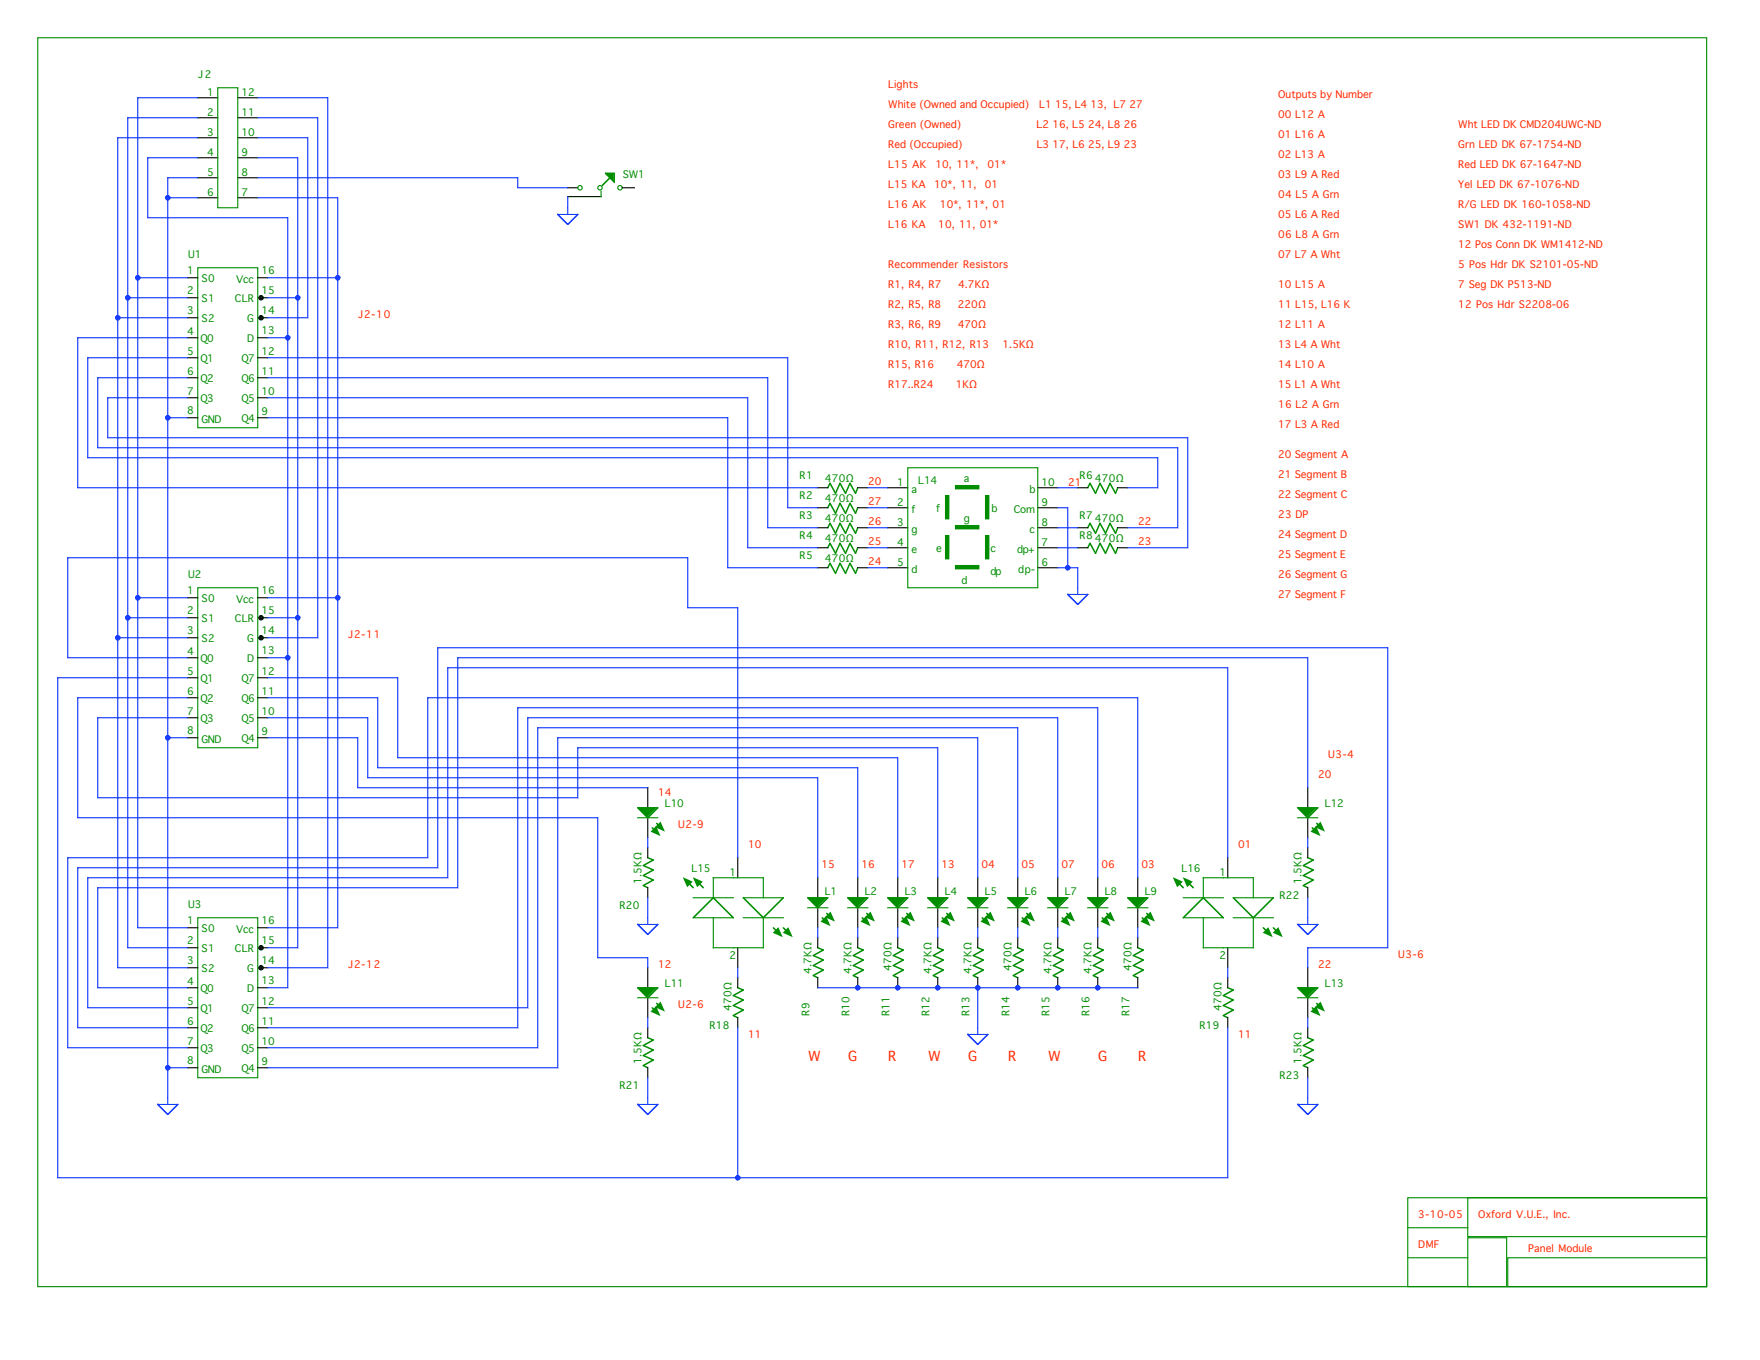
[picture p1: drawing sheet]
<svg xmlns="http://www.w3.org/2000/svg" width="279mm" height="216mm" viewBox="0 0 279 216" stroke-linecap="round" stroke-linejoin="round" font-family="sans-serif">
<path d="M6 6h264.9v198.3h-264.9zM223.4 194.9h9.7M223.4 199.7h9.7M223.5 190.1h47.4v14.2h-47.4zM233 190.1h37.9v6.2h-37.9zM233 196.5h6.2v7.8h-6.2zM239.4 199.7h31.5v4.6h-31.5z" fill="none" stroke="#008e00" stroke-width=".18"/>
<path d="M117.1 136.1v3.3M117.1 150.4v3.3" fill="none" stroke="#000" stroke-width=".18"/>
<path d="M113.1 142.4h.2v.2l-3.1 3.2h-.2v-.2z" fill="#008e00"/>
<path d="M110 145.7h6.5" fill="none" stroke="#008e00" stroke-width=".18"/>
<g fill="#008e00">
<path d="M113.1 142.4h.2l3.2 3.2v.2h-.2l-3.2-3.2z"/>
<path d="M124.3 142.4h.1v.2l-3.1 3.2h-.2v-.2z"/>
</g>
<path d="M117.9 142.5h6.5" fill="none" stroke="#008e00" stroke-width=".18"/>
<path d="M117.9 142.4h.2l3.2 3.2v.2h-.2l-3.2-3.2z" fill="#008e00"/>
<path d="M110 142.5h6.5M117.9 145.7h6.5" fill="none" stroke="#008e00" stroke-width=".18"/>
<g fill="#008e00">
<path d="M110.7 140h.2l.8 .8v.2h-.1l-.9-.9z"/>
<path d="M109.1 140h.2l.9 .8v.2h-.2l-.9-.9z"/>
<path d="M122.7 147.2h.2l.8 .9v.2h-.1l-.9-.9z"/>
<path d="M124.3 147.2h.1l.9 .9v.2h-.2l-.8-.9z"/>
</g>
<g fill="#008e00">
<path d="M110 139.3l1.6 .7-.9 .8z"/>
<path d="M108.4 139.3l1.6 .7-.9 .8z"/>
<path d="M122.7 148.1l.9-.9 .7 1.6z"/>
<path d="M124.3 148.1l.8-.9 .7 1.6z"/>
</g>
<path d="M113.1 139.3h8.2M113.2 139.3v3.3M121.2 139.3v3.3M113.1 150.5h8.2M113.2 145.6v4.9M121.2 145.6v4.9" fill="none" stroke="#008e00" stroke-width=".18"/>
<path d="M194.9 136.1v3.3M194.9 150.4v3.3" fill="none" stroke="#000" stroke-width=".18"/>
<path d="M190.9 142.4h.2v.2l-3.2 3.2h-.1v-.2z" fill="#008e00"/>
<path d="M187.8 145.7h6.5" fill="none" stroke="#008e00" stroke-width=".18"/>
<g fill="#008e00">
<path d="M190.9 142.4h.2l3.2 3.2v.2h-.2l-3.2-3.2z"/>
<path d="M202 142.4h.2v.2l-3.1 3.2h-.2v-.2z"/>
</g>
<path d="M195.7 142.5h6.5" fill="none" stroke="#008e00" stroke-width=".18"/>
<path d="M195.7 142.4h.2l3.2 3.2v.2h-.2l-3.2-3.2z" fill="#008e00"/>
<path d="M187.8 142.5h6.5M195.7 145.7h6.5" fill="none" stroke="#008e00" stroke-width=".18"/>
<g fill="#008e00">
<path d="M188.5 140h.1l.9 .8v.2h-.2l-.8-.9z"/>
<path d="M186.9 140h.2l.8 .8v.2h-.1l-.9-.9z"/>
<path d="M200.5 147.2h.1l.9 .9v.2h-.2l-.8-.9z"/>
<path d="M202 147.2h.2l.9 .9v.2h-.2l-.9-.9z"/>
</g>
<g fill="#008e00">
<path d="M187.8 139.3l1.5 .7-.8 .8z"/>
<path d="M186.2 139.3l1.6 .7-.9 .8z"/>
<path d="M200.5 148.1l.8-.9 .7 1.6z"/>
<path d="M202 148.1l.9-.9 .7 1.6z"/>
</g>
<path d="M190.9 139.3h8.2M191 139.3v3.3M199 139.3v3.3M190.9 150.5h8.2M191 145.6v4.9M199 145.6v4.9" fill="none" stroke="#008e00" stroke-width=".18"/>
<path d="M129.8 139.3v3.3M129.8 144v3.4" fill="none" stroke="#000" stroke-width=".18"/>
<path d="M131.3 142.4h.2v.2l-1.6 1.6h-.2v-.2z" fill="#008e00"/>
<path d="M128.1 142.5h3.4" fill="none" stroke="#008e00" stroke-width=".18"/>
<path d="M128.1 142.4h.2l1.6 1.6v.2h-.2l-1.6-1.6z" fill="#008e00"/>
<path d="M128.1 142.4h3.2l-1.6 1.6z" fill="#008e00"/>
<path d="M128.1 144.1h3.4" fill="none" stroke="#008e00" stroke-width=".18"/>
<g fill="#008e00">
<path d="M130.4 145.6h.2l.7 .7v.2h-.2l-.7-.7z"/>
<path d="M131.1 144.9h.2l.7 .7v.2h-.2l-.7-.7z"/>
</g>
<g fill="#008e00">
<path d="M130.3 146.3l.8-.9 .7 1.6z"/>
<path d="M131 145.6l.8-.9 .8 1.6z"/>
</g>
<path d="M136.2 139.3v3.3M136.2 144v3.4" fill="none" stroke="#000" stroke-width=".18"/>
<path d="M137.7 142.4h.1v.2l-1.5 1.6h-.2v-.2z" fill="#008e00"/>
<path d="M134.5 142.5h3.3" fill="none" stroke="#008e00" stroke-width=".18"/>
<path d="M134.5 142.4h.2l1.6 1.6v.2h-.2l-1.6-1.6z" fill="#008e00"/>
<path d="M134.5 142.4h3.2l-1.6 1.6z" fill="#008e00"/>
<path d="M134.5 144.1h3.3" fill="none" stroke="#008e00" stroke-width=".18"/>
<g fill="#008e00">
<path d="M136.8 145.6h.2l.7 .7v.2h-.2l-.7-.7z"/>
<path d="M137.5 144.9h.2l.7 .7v.2h-.2l-.7-.7z"/>
</g>
<g fill="#008e00">
<path d="M136.6 146.3l.9-.9 .7 1.6z"/>
<path d="M137.3 145.6l.9-.9 .7 1.6z"/>
</g>
<path d="M142.5 139.3v3.3M142.5 144v3.4" fill="none" stroke="#000" stroke-width=".18"/>
<path d="M144 142.4h.2v.2l-1.6 1.6h-.2v-.2z" fill="#008e00"/>
<path d="M140.8 142.5h3.4" fill="none" stroke="#008e00" stroke-width=".18"/>
<path d="M140.8 142.4h.2l1.6 1.6v.2h-.2l-1.6-1.6z" fill="#008e00"/>
<path d="M140.8 142.4h3.2l-1.6 1.6z" fill="#008e00"/>
<path d="M140.8 144.1h3.4" fill="none" stroke="#008e00" stroke-width=".18"/>
<g fill="#008e00">
<path d="M143.1 145.6h.2l.7 .7v.2h-.2l-.7-.7z"/>
<path d="M143.8 144.9h.2l.7 .7v.2h-.2l-.7-.7z"/>
</g>
<g fill="#008e00">
<path d="M143 146.3l.8-.9 .7 1.6z"/>
<path d="M143.7 145.6l.8-.9 .8 1.6z"/>
</g>
<path d="M148.9 139.3v3.3M148.9 144v3.4" fill="none" stroke="#000" stroke-width=".18"/>
<path d="M150.4 142.4h.1v.2l-1.5 1.6h-.2v-.2z" fill="#008e00"/>
<path d="M147.2 142.5h3.3" fill="none" stroke="#008e00" stroke-width=".18"/>
<path d="M147.2 142.4h.2l1.6 1.6v.2h-.2l-1.6-1.6z" fill="#008e00"/>
<path d="M147.2 142.4h3.2l-1.6 1.6z" fill="#008e00"/>
<path d="M147.2 144.1h3.3" fill="none" stroke="#008e00" stroke-width=".18"/>
<g fill="#008e00">
<path d="M149.5 145.6h.2l.7 .7v.2h-.2l-.7-.7z"/>
<path d="M150.2 144.9h.2l.7 .7v.2h-.2l-.7-.7z"/>
</g>
<g fill="#008e00">
<path d="M149.3 146.3l.9-.9 .7 1.6z"/>
<path d="M150.9 144.7l.7 1.6-1.6-.7z"/>
</g>
<path d="M155.2 139.3v3.3M155.2 144v3.4" fill="none" stroke="#000" stroke-width=".18"/>
<path d="M156.7 142.4h.2v.2l-1.6 1.6h-.2v-.2z" fill="#008e00"/>
<path d="M153.5 142.5h3.4" fill="none" stroke="#008e00" stroke-width=".18"/>
<path d="M153.5 142.4h.2l1.6 1.6v.2h-.2l-1.6-1.6z" fill="#008e00"/>
<path d="M153.5 142.4h3.2l-1.6 1.6z" fill="#008e00"/>
<path d="M153.5 144.1h3.4" fill="none" stroke="#008e00" stroke-width=".18"/>
<g fill="#008e00">
<path d="M155.8 145.6h.2l.7 .7v.2h-.2l-.7-.7z"/>
<path d="M156.5 144.9h.2l.7 .7v.2h-.2l-.7-.7z"/>
</g>
<g fill="#008e00">
<path d="M155.7 146.3l.8-.9 .7 1.6z"/>
<path d="M156.4 145.6l.8-.9 .8 1.6z"/>
</g>
<path d="M161.6 139.3v3.3M161.6 144v3.4" fill="none" stroke="#000" stroke-width=".18"/>
<path d="M163.1 142.4h.1v.2l-1.5 1.6h-.2v-.2z" fill="#008e00"/>
<path d="M159.9 142.5h3.3" fill="none" stroke="#008e00" stroke-width=".18"/>
<path d="M159.9 142.4h.2l1.6 1.6v.2h-.2l-1.6-1.6z" fill="#008e00"/>
<path d="M159.9 142.4h3.2l-1.6 1.6z" fill="#008e00"/>
<path d="M159.9 144.1h3.3" fill="none" stroke="#008e00" stroke-width=".18"/>
<g fill="#008e00">
<path d="M162.2 145.6h.2l.7 .7v.2h-.2l-.7-.7z"/>
<path d="M162.9 144.9h.2l.7 .7v.2h-.2l-.7-.7z"/>
</g>
<g fill="#008e00">
<path d="M162 146.3l.9-.9 .7 1.6z"/>
<path d="M162.7 145.6l.9-.9 .7 1.6z"/>
</g>
<path d="M167.9 139.3v3.3M167.9 144v3.4" fill="none" stroke="#000" stroke-width=".18"/>
<path d="M169.4 142.4h.2v.2l-1.6 1.6h-.2v-.2z" fill="#008e00"/>
<path d="M166.2 142.5h3.4" fill="none" stroke="#008e00" stroke-width=".18"/>
<path d="M166.2 142.4h.2l1.6 1.6v.2h-.2l-1.6-1.6z" fill="#008e00"/>
<path d="M166.2 142.4h3.2l-1.6 1.6z" fill="#008e00"/>
<path d="M166.2 144.1h3.4" fill="none" stroke="#008e00" stroke-width=".18"/>
<g fill="#008e00">
<path d="M168.5 145.6h.2l.7 .7v.2h-.2l-.7-.7z"/>
<path d="M169.2 144.9h.2l.7 .7v.2h-.2l-.7-.7z"/>
</g>
<g fill="#008e00">
<path d="M168.4 146.3l.8-.9 .7 1.6z"/>
<path d="M169.1 145.6l.8-.9 .8 1.6z"/>
</g>
<path d="M174.3 139.3v3.3M174.3 144v3.4" fill="none" stroke="#000" stroke-width=".18"/>
<path d="M175.8 142.4h.1v.2l-1.5 1.6h-.2v-.2z" fill="#008e00"/>
<path d="M172.6 142.5h3.3" fill="none" stroke="#008e00" stroke-width=".18"/>
<path d="M172.6 142.4h.2l1.6 1.6v.2h-.2l-1.6-1.6z" fill="#008e00"/>
<path d="M172.6 142.4h3.2l-1.6 1.6z" fill="#008e00"/>
<path d="M172.6 144.1h3.3" fill="none" stroke="#008e00" stroke-width=".18"/>
<g fill="#008e00">
<path d="M174.9 145.6h.2l.7 .7v.2h-.2l-.7-.7z"/>
<path d="M175.6 144.9h.2l.7 .7v.2h-.2l-.7-.7z"/>
</g>
<g fill="#008e00">
<path d="M174.7 146.3l.9-.9 .7 1.6z"/>
<path d="M175.4 145.6l.9-.9 .7 1.6z"/>
</g>
<path d="M180.6 139.3v3.3M180.6 144v3.4" fill="none" stroke="#000" stroke-width=".18"/>
<path d="M182.1 142.4h.2v.2l-1.6 1.6h-.2v-.2z" fill="#008e00"/>
<path d="M178.9 142.5h3.4" fill="none" stroke="#008e00" stroke-width=".18"/>
<path d="M178.9 142.4h.2l1.6 1.6v.2h-.2l-1.6-1.6z" fill="#008e00"/>
<path d="M178.9 142.4h3.2l-1.6 1.6z" fill="#008e00"/>
<path d="M178.9 144.1h3.4" fill="none" stroke="#008e00" stroke-width=".18"/>
<g fill="#008e00">
<path d="M181.2 145.6h.2l.7 .7v.2h-.2l-.7-.7z"/>
<path d="M181.9 144.9h.2l.7 .7v.2h-.2l-.7-.7z"/>
</g>
<g fill="#008e00">
<path d="M181.1 146.3l.8-.9 .7 1.6z"/>
<path d="M182.6 144.7l.8 1.6-1.6-.7z"/>
</g>
<path d="M102.8 125v3.3M102.8 129.7v3.4" fill="none" stroke="#000" stroke-width=".18"/>
<path d="M104.3 128.1h.2v.2l-1.6 1.6h-.2v-.2z" fill="#008e00"/>
<path d="M101.2 128.2h3.3" fill="none" stroke="#008e00" stroke-width=".18"/>
<path d="M101.2 128.1h.1l1.6 1.6v.2h-.2l-1.5-1.6z" fill="#008e00"/>
<path d="M101.2 128.1h3.1l-1.6 1.6z" fill="#008e00"/>
<path d="M101.2 129.8h3.3" fill="none" stroke="#008e00" stroke-width=".18"/>
<g fill="#008e00">
<path d="M103.4 131.3h.2l.7 .7v.2h-.1l-.8-.7z"/>
<path d="M104.2 130.6h.1l.7 .7v.2h-.1l-.7-.7z"/>
</g>
<g fill="#008e00">
<path d="M104.2 131.1l.7 1.6-1.6-.7z"/>
<path d="M104 131.3l.9-.9 .7 1.6z"/>
</g>
<path d="M102.8 153.5v3.4M102.8 158.3v3.4" fill="none" stroke="#000" stroke-width=".18"/>
<path d="M104.3 156.7h.2v.2l-1.6 1.6h-.2v-.2z" fill="#008e00"/>
<path d="M101.2 156.8h3.3" fill="none" stroke="#008e00" stroke-width=".18"/>
<path d="M101.2 156.7h.1l1.6 1.6v.2h-.2l-1.5-1.6z" fill="#008e00"/>
<path d="M101.2 156.7h3.1l-1.6 1.6z" fill="#008e00"/>
<path d="M101.2 158.4h3.3" fill="none" stroke="#008e00" stroke-width=".18"/>
<g fill="#008e00">
<path d="M103.4 159.9h.2l.7 .7v.2h-.1l-.8-.7z"/>
<path d="M104.2 159.2h.1l.7 .7v.2h-.1l-.7-.7z"/>
</g>
<g fill="#008e00">
<path d="M104.2 159.7l.7 1.6-1.6-.7z"/>
<path d="M104.9 159l.7 1.6-1.6-.7z"/>
</g>
<path d="M207.6 125v3.3M207.6 129.7v3.4" fill="none" stroke="#000" stroke-width=".18"/>
<path d="M209.1 128.1h.2v.2l-1.6 1.6h-.2v-.2z" fill="#008e00"/>
<path d="M205.9 128.2h3.4" fill="none" stroke="#008e00" stroke-width=".18"/>
<path d="M205.9 128.1h.2l1.6 1.6v.2h-.2l-1.6-1.6z" fill="#008e00"/>
<path d="M205.9 128.1h3.2l-1.6 1.6z" fill="#008e00"/>
<path d="M205.9 129.8h3.4" fill="none" stroke="#008e00" stroke-width=".18"/>
<g fill="#008e00">
<path d="M208.2 131.3h.2l.7 .7v.2h-.2l-.7-.7z"/>
<path d="M208.9 130.6h.2l.7 .7v.2h-.2l-.7-.7z"/>
</g>
<g fill="#008e00">
<path d="M208 132l.9-.9 .7 1.6z"/>
<path d="M208.8 131.3l.8-.9 .7 1.6z"/>
</g>
<path d="M207.6 153.5v3.4M207.6 158.3v3.4" fill="none" stroke="#000" stroke-width=".18"/>
<path d="M209.1 156.7h.2v.2l-1.6 1.6h-.2v-.2z" fill="#008e00"/>
<path d="M205.9 156.8h3.4" fill="none" stroke="#008e00" stroke-width=".18"/>
<path d="M205.9 156.7h.2l1.6 1.6v.2h-.2l-1.6-1.6z" fill="#008e00"/>
<path d="M205.9 156.7h3.2l-1.6 1.6z" fill="#008e00"/>
<path d="M205.9 158.4h3.4" fill="none" stroke="#008e00" stroke-width=".18"/>
<g fill="#008e00">
<path d="M208.2 159.9h.2l.7 .7v.2h-.2l-.7-.7z"/>
<path d="M208.9 159.2h.2l.7 .7v.2h-.2l-.7-.7z"/>
</g>
<g fill="#008e00">
<path d="M208.9 159.7l.7 1.6-1.6-.7z"/>
<path d="M208.8 159.9l.8-.9 .7 1.6z"/>
</g>
<g fill="none" stroke="#000" stroke-width=".18">
<path d="M29.7 44.1h1.8M29.7 47.3h1.8M29.7 50.4h1.8M29.7 53.6h1.8M29.7 56.8h1.8M29.7 60h1.8M40.8 44.1h1.8M40.8 53.6h1.8M40.8 56.8h1.8M40.8 60h1.8M41.7 47.3h.9M41.7 50.4h.9"/>
<path d="M29.7 63.1h1.8M29.7 66.3h1.8M40.8 63.1h1.8M40.8 66.3h1.8M140.8 77.4h3.4M164.7 77.4h3.3M29.7 94.9h1.8M29.7 98.1h1.8M40.8 94.9h1.8M41.7 98.1h.9M140.8 80.6h3.4M140.8 83.8h3.4"/>
<path d="M140.8 87h3.4M140.8 90.1h3.4M164.7 80.6h3.3M164.7 83.8h3.3M164.7 87h3.3M164.7 90.1h3.3M29.7 101.2h1.8M29.7 104.4h1.8M29.7 107.6h1.8M29.7 110.8h1.8M29.7 113.9h1.8M29.7 117.1h1.8"/>
<path d="M40.8 104.4h1.8M40.8 107.6h1.8M40.8 110.8h1.8M40.8 113.9h1.8M40.8 117.1h1.8M41.7 101.2h.9M29.7 147.3h1.8M29.7 150.5h1.8M29.7 153.6h1.8M29.7 156.8h1.8M29.7 160h1.8M40.8 147.3h1.8"/>
<path d="M40.8 156.8h1.8M40.8 160h1.8M41.7 150.5h.9M41.7 153.6h.9M29.7 163.2h1.8M29.7 166.3h1.8M29.7 169.5h1.8M40.8 163.2h1.8M40.8 166.3h1.8M40.8 169.5h1.8"/>
</g>
<path d="M150.4 78.6v3.9M151.6 77.3h3.9M156.7 78.6v3.9M150.4 84.9v3.9M151.6 83.7h3.9M151.6 90h3.9M156.7 84.9v3.9" fill="none" stroke="#008e00" stroke-width=".71" stroke-linecap="butt"/>
<path d="M31.4 42.5h9.5v25.4h-9.5zM144.1 74.3h20.6v19h-20.6zM31.4 93.3h9.5v25.4h-9.5zM31.4 145.7h9.5v25.4h-9.5z" fill="none" stroke="#008e00" stroke-width=".18"/>
<g fill="#000">
<circle cx="41.4" cy="47.3" r=".44"/>
<circle cx="41.4" cy="50.4" r=".44"/>
<circle cx="41.4" cy="98.1" r=".44"/>
<circle cx="41.4" cy="101.2" r=".44"/>
<circle cx="41.4" cy="150.5" r=".44"/>
<circle cx="41.4" cy="153.6" r=".44"/>
</g>
<g fill="#008e00">
<path d="M131.7 76.6h.1l.9 1.8h-.1z"/>
<path d="M133.3 76.6h.1v.2l-.7 1.6h-.1z"/>
<path d="M133.3 76.6h.1l.9 1.8h-.2z"/>
<path d="M134.8 76.6h.2v.2l-.7 1.6h-.2z"/>
<path d="M131.7 76.6h.1v.2l-.3 .7h-.2z"/>
<path d="M134.8 76.6h.2l.9 1.8h-.2z"/>
<path d="M136.1 77.3h.2v.2l-.4 .9h-.2z"/>
</g>
<path d="M129.7 77.4h1.8M136.1 77.4h1.7" fill="none" stroke="#000" stroke-width=".18"/>
<g fill="#008e00">
<path d="M131.7 79.8h.1l.9 1.8h-.1z"/>
<path d="M133.3 79.8h.1v.2l-.7 1.6h-.1z"/>
<path d="M133.3 79.8h.1l.9 1.8h-.2z"/>
<path d="M134.8 79.8h.2v.2l-.7 1.6h-.2z"/>
<path d="M131.7 79.8h.1v.2l-.3 .7h-.2z"/>
<path d="M134.8 79.8h.2l.9 1.8h-.2z"/>
<path d="M136.1 80.5h.2v.2l-.4 .9h-.2z"/>
</g>
<path d="M129.7 80.6h1.8M136.1 80.6h1.7" fill="none" stroke="#000" stroke-width=".18"/>
<g fill="#008e00">
<path d="M131.7 83h.1l.9 1.8h-.1z"/>
<path d="M133.3 83h.1v.2l-.7 1.6h-.1z"/>
<path d="M133.3 83h.1l.9 1.8h-.2z"/>
<path d="M134.8 83h.2v.2l-.7 1.6h-.2z"/>
<path d="M131.7 83h.1v.2l-.3 .7h-.2z"/>
<path d="M134.8 83h.2l.9 1.8h-.2z"/>
<path d="M136.1 83.7h.2v.2l-.4 .9h-.2z"/>
</g>
<path d="M129.7 83.8h1.8M136.1 83.8h1.7" fill="none" stroke="#000" stroke-width=".18"/>
<g fill="#008e00">
<path d="M131.7 86.2h.1l.9 1.7h-.1z"/>
<path d="M133.3 86.2h.1v.1l-.7 1.6h-.1z"/>
<path d="M133.3 86.2h.1l.9 1.7h-.2z"/>
<path d="M134.8 86.2h.2v.1l-.7 1.6h-.2z"/>
<path d="M131.7 86.2h.1v.1l-.3 .7h-.2z"/>
<path d="M134.8 86.2h.2l.9 1.7h-.2z"/>
<path d="M136.1 86.9h.2v.1l-.4 .9h-.2z"/>
</g>
<path d="M129.7 87h1.8M136.1 87h1.7" fill="none" stroke="#000" stroke-width=".18"/>
<g fill="#008e00">
<path d="M131.7 89.3h.1l.9 1.8h-.1z"/>
<path d="M133.3 89.3h.1v.2l-.7 1.6h-.1z"/>
<path d="M133.3 89.3h.1l.9 1.8h-.2z"/>
<path d="M134.8 89.3h.2v.2l-.7 1.6h-.2z"/>
<path d="M131.7 89.3h.1v.2l-.3 .7h-.2z"/>
<path d="M134.8 89.3h.2l.9 1.8h-.2z"/>
<path d="M136.1 90h.2v.2l-.4 .9h-.2z"/>
</g>
<path d="M129.7 90.1h1.8M136.1 90.1h1.7" fill="none" stroke="#000" stroke-width=".18"/>
<g fill="#008e00">
<path d="M172.9 76.6h.2l.9 1.8h-.2z"/>
<path d="M174.5 76.6h.2v.2l-.7 1.6h-.2z"/>
<path d="M174.5 76.6h.2l.9 1.8h-.2z"/>
<path d="M176.1 76.6h.2v.2l-.7 1.6h-.2z"/>
<path d="M172.9 76.6h.2v.2l-.3 .7h-.2z"/>
<path d="M176.1 76.6h.2l.9 1.8h-.2z"/>
<path d="M177.4 77.3h.1v.2l-.3 .9h-.2z"/>
</g>
<path d="M171 77.4h1.8M177.4 77.4h1.7" fill="none" stroke="#000" stroke-width=".18"/>
<g fill="#008e00">
<path d="M172.9 83h.2l.9 1.8h-.2z"/>
<path d="M174.5 83h.2v.2l-.7 1.6h-.2z"/>
<path d="M174.5 83h.2l.9 1.8h-.2z"/>
<path d="M176.1 83h.2v.2l-.7 1.6h-.2z"/>
<path d="M172.9 83h.2v.2l-.3 .7h-.2z"/>
<path d="M176.1 83h.2l.9 1.8h-.2z"/>
<path d="M177.4 83.7h.1v.2l-.3 .9h-.2z"/>
</g>
<path d="M171 83.8h1.8M177.4 83.8h1.7" fill="none" stroke="#000" stroke-width=".18"/>
<g fill="#008e00">
<path d="M172.9 86.2h.2l.9 1.7h-.2z"/>
<path d="M174.5 86.2h.2v.1l-.7 1.6h-.2z"/>
<path d="M174.5 86.2h.2l.9 1.7h-.2z"/>
<path d="M176.1 86.2h.2v.1l-.7 1.6h-.2z"/>
<path d="M172.9 86.2h.2v.1l-.3 .7h-.2z"/>
<path d="M176.1 86.2h.2l.9 1.7h-.2z"/>
<path d="M177.4 86.9h.1v.1l-.3 .9h-.2z"/>
</g>
<path d="M171 87h1.8M177.4 87h1.7" fill="none" stroke="#000" stroke-width=".18"/>
<g fill="#008e00">
<path d="M129 154.8l1.8-.9v.2l-1.6 .9h-.2z"/>
<path d="M129 153.2l1.8 .7v.2l-1.8-.7z"/>
<path d="M129 153.2l1.8-.9v.2l-1.6 .9h-.2z"/>
<path d="M129 151.6l1.8 .7v.2l-1.8-.7z"/>
<path d="M129 154.8l.9 .3v.2l-.9-.3z"/>
<path d="M129 151.6l1.8-.9v.2l-1.6 .9h-.2z"/>
<path d="M129.7 150.4l1.1 .3v.2l-1.1-.4z"/>
</g>
<path d="M129.8 148.8v1.7M129.8 155.1v1.8" fill="none" stroke="#000" stroke-width=".18"/>
<g fill="#008e00">
<path d="M135.4 154.8l1.7-.9v.2l-1.5 .9h-.2z"/>
<path d="M135.4 153.2l1.7 .7v.2l-1.7-.7z"/>
<path d="M135.4 153.2l1.7-.9v.2l-1.5 .9h-.2z"/>
<path d="M135.4 151.6l1.7 .7v.2l-1.7-.7z"/>
<path d="M135.4 154.8l.9 .3v.2l-.9-.3z"/>
<path d="M135.4 151.6l1.7-.9v.2l-1.5 .9h-.2z"/>
<path d="M136.1 150.4l1 .3v.2l-1-.4z"/>
</g>
<path d="M136.2 148.8v1.7M136.2 155.1v1.8" fill="none" stroke="#000" stroke-width=".18"/>
<g fill="#008e00">
<path d="M141.7 154.8l1.8-.9v.2l-1.6 .9h-.2z"/>
<path d="M141.7 153.2l1.8 .7v.2l-1.8-.7z"/>
<path d="M141.7 153.2l1.8-.9v.2l-1.6 .9h-.2z"/>
<path d="M141.7 151.6l1.8 .7v.2l-1.8-.7z"/>
<path d="M141.7 154.8l.9 .3v.2l-.9-.3z"/>
<path d="M141.7 151.6l1.8-.9v.2l-1.6 .9h-.2z"/>
<path d="M142.4 150.4l1.1 .3v.2l-1.1-.4z"/>
</g>
<path d="M142.5 148.8v1.7M142.5 155.1v1.8" fill="none" stroke="#000" stroke-width=".18"/>
<g fill="#008e00">
<path d="M148.1 154.8l1.7-.9v.2l-1.5 .9h-.2z"/>
<path d="M148.1 153.2l1.7 .7v.2l-1.7-.7z"/>
<path d="M148.1 153.2l1.7-.9v.2l-1.5 .9h-.2z"/>
<path d="M148.1 151.6l1.7 .7v.2l-1.7-.7z"/>
<path d="M148.1 154.8l.9 .3v.2l-.9-.3z"/>
<path d="M148.1 151.6l1.7-.9v.2l-1.5 .9h-.2z"/>
<path d="M148.8 150.4l1 .3v.2l-1-.4z"/>
</g>
<path d="M148.9 148.8v1.7M148.9 155.1v1.8" fill="none" stroke="#000" stroke-width=".18"/>
<g fill="#008e00">
<path d="M154.4 154.8l1.8-.9v.2l-1.6 .9h-.2z"/>
<path d="M154.4 153.2l1.8 .7v.2l-1.8-.7z"/>
<path d="M154.4 153.2l1.8-.9v.2l-1.6 .9h-.2z"/>
<path d="M154.4 151.6l1.8 .7v.2l-1.8-.7z"/>
<path d="M154.4 154.8l.9 .3v.2l-.9-.3z"/>
<path d="M154.4 151.6l1.8-.9v.2l-1.6 .9h-.2z"/>
<path d="M155.1 150.4l1.1 .3v.2l-1.1-.4z"/>
</g>
<path d="M155.2 148.8v1.7M155.2 155.1v1.8" fill="none" stroke="#000" stroke-width=".18"/>
<g fill="#008e00">
<path d="M160.8 154.8l1.7-.9v.2l-1.5 .9h-.2z"/>
<path d="M160.8 153.2l1.7 .7v.2l-1.7-.7z"/>
<path d="M160.8 153.2l1.7-.9v.2l-1.5 .9h-.2z"/>
<path d="M160.8 151.6l1.7 .7v.2l-1.7-.7z"/>
<path d="M160.8 154.8l.9 .3v.2l-.9-.3z"/>
<path d="M160.8 151.6l1.7-.9v.2l-1.5 .9h-.2z"/>
<path d="M161.5 150.4l1 .3v.2l-1-.4z"/>
</g>
<path d="M161.6 148.8v1.7M161.6 155.1v1.8" fill="none" stroke="#000" stroke-width=".18"/>
<g fill="#008e00">
<path d="M167.1 154.8l1.8-.9v.2l-1.6 .9h-.2z"/>
<path d="M167.1 153.2l1.8 .7v.2l-1.8-.7z"/>
<path d="M167.1 153.2l1.8-.9v.2l-1.6 .9h-.2z"/>
<path d="M167.1 151.6l1.8 .7v.2l-1.8-.7z"/>
<path d="M167.1 154.8l.9 .3v.2l-.9-.3z"/>
<path d="M167.1 151.6l1.8-.9v.2l-1.6 .9h-.2z"/>
<path d="M167.8 150.4l1.1 .3v.2l-1.1-.4z"/>
</g>
<path d="M167.9 148.8v1.7M167.9 155.1v1.8" fill="none" stroke="#000" stroke-width=".18"/>
<g fill="#008e00">
<path d="M173.5 154.8l1.7-.9v.2l-1.5 .9h-.2z"/>
<path d="M173.5 153.2l1.7 .7v.2l-1.7-.7z"/>
<path d="M173.5 153.2l1.7-.9v.2l-1.5 .9h-.2z"/>
<path d="M173.5 151.6l1.7 .7v.2l-1.7-.7z"/>
<path d="M173.5 154.8l.9 .3v.2l-.9-.3z"/>
<path d="M173.5 151.6l1.7-.9v.2l-1.5 .9h-.2z"/>
<path d="M174.2 150.4l1 .3v.2l-1-.4z"/>
</g>
<path d="M174.3 148.8v1.7M174.3 155.1v1.8" fill="none" stroke="#000" stroke-width=".18"/>
<g fill="#008e00">
<path d="M179.8 154.8l1.8-.9v.2l-1.6 .9h-.2z"/>
<path d="M179.8 153.2l1.8 .7v.2l-1.8-.7z"/>
<path d="M179.8 153.2l1.8-.9v.2l-1.6 .9h-.2z"/>
<path d="M179.8 151.6l1.8 .7v.2l-1.8-.7z"/>
<path d="M179.8 154.8l.9 .3v.2l-.9-.3z"/>
<path d="M179.8 151.6l1.8-.9v.2l-1.6 .9h-.2z"/>
<path d="M180.5 150.4l1.1 .3v.2l-1.1-.4z"/>
</g>
<path d="M180.6 148.8v1.7M180.6 155.1v1.8" fill="none" stroke="#000" stroke-width=".18"/>
<g fill="#008e00">
<path d="M116.3 161.1l1.8-.9v.2l-1.6 .9h-.2z"/>
<path d="M116.3 159.5l1.8 .7v.2l-1.8-.7z"/>
<path d="M116.3 159.5l1.8-.8v.1l-1.6 .9h-.2z"/>
<path d="M116.3 158l1.8 .7v.1l-1.8-.7z"/>
<path d="M116.3 161.1l.9 .4v.2l-.9-.4z"/>
<path d="M116.3 158l1.8-.9v.1l-1.6 .9h-.2z"/>
<path d="M117 156.7l1.1 .4v.1l-1.1-.3z"/>
</g>
<path d="M117.1 155.1v1.8M117.1 161.5v1.7" fill="none" stroke="#000" stroke-width=".18"/>
<g fill="#008e00">
<path d="M194.1 161.1l1.8-.9v.2l-1.6 .9h-.2z"/>
<path d="M194.1 159.5l1.8 .7v.2l-1.8-.7z"/>
<path d="M194.1 159.5l1.8-.8v.1l-1.6 .9h-.2z"/>
<path d="M194.1 158l1.8 .7v.1l-1.8-.7z"/>
<path d="M194.1 161.1l.9 .4v.2l-.9-.4z"/>
<path d="M194.1 158l1.8-.9v.1l-1.6 .9h-.2z"/>
<path d="M194.8 156.7l1.1 .4v.1l-1.1-.3z"/>
</g>
<path d="M194.9 155.1v1.8M194.9 161.5v1.7" fill="none" stroke="#000" stroke-width=".18"/>
<g fill="#008e00">
<path d="M102 140.5l1.8-.9v.2l-1.6 .9h-.2z"/>
<path d="M102 138.9l1.8 .7v.2l-1.8-.7z"/>
<path d="M102 138.9l1.8-.9v.2l-1.6 .9h-.2z"/>
<path d="M102 137.3l1.8 .7v.2l-1.8-.7z"/>
<path d="M102 140.5l.9 .3v.2l-.9-.3z"/>
<path d="M102 137.3l1.8-.9v.2l-1.6 .9h-.2z"/>
<path d="M102.7 136.1l1.1 .3v.2l-1.1-.3z"/>
</g>
<path d="M102.8 134.5v1.8M102.8 140.8v1.8" fill="none" stroke="#000" stroke-width=".18"/>
<g fill="#008e00">
<path d="M102 169.1l1.8-.9v.2l-1.6 .8h-.2z"/>
<path d="M102 167.5l1.8 .7v.2l-1.8-.7z"/>
<path d="M102 167.5l1.8-.9v.2l-1.6 .9h-.2z"/>
<path d="M102 165.9l1.8 .7v.2l-1.8-.7z"/>
<path d="M102 169.1l.9 .3v.2l-.9-.4z"/>
<path d="M102 165.9l1.8-.9v.2l-1.6 .9h-.2z"/>
<path d="M102.7 164.7l1.1 .3v.2l-1.1-.4z"/>
</g>
<path d="M102.8 163.1v1.7M102.8 169.4v1.8" fill="none" stroke="#000" stroke-width=".18"/>
<g fill="#008e00">
<path d="M206.8 140.5l1.8-.9v.2l-1.6 .9h-.2z"/>
<path d="M206.8 138.9l1.8 .7v.2l-1.8-.7z"/>
<path d="M206.8 138.9l1.8-.9v.2l-1.6 .9h-.2z"/>
<path d="M206.8 137.3l1.8 .7v.2l-1.8-.7z"/>
<path d="M206.8 140.5l.9 .3v.2l-.9-.3z"/>
<path d="M206.8 137.3l1.8-.9v.2l-1.6 .9h-.2z"/>
<path d="M207.5 136.1l1.1 .3v.2l-1.1-.3z"/>
</g>
<path d="M207.6 134.5v1.8M207.6 140.8v1.8" fill="none" stroke="#000" stroke-width=".18"/>
<g fill="#008e00">
<path d="M206.8 169.1l1.8-.9v.2l-1.6 .8h-.2z"/>
<path d="M206.8 167.5l1.8 .7v.2l-1.8-.7z"/>
<path d="M206.8 167.5l1.8-.9v.2l-1.6 .9h-.2z"/>
<path d="M206.8 165.9l1.8 .7v.2l-1.8-.7z"/>
<path d="M206.8 169.1l.9 .3v.2l-.9-.4z"/>
<path d="M206.8 165.9l1.8-.9v.2l-1.6 .9h-.2z"/>
<path d="M207.5 164.7l1.1 .3v.2l-1.1-.4z"/>
</g>
<path d="M207.6 163.1v1.7M207.6 169.4v1.8" fill="none" stroke="#000" stroke-width=".18"/>
<path d="M102.7 148.3l1.6-1.6h.2v.1l-1.6 1.6h-.2z" fill="#0a31ff"/>
<path d="M101.2 146.8h3.3" fill="none" stroke="#0a31ff" stroke-width=".18"/>
<path d="M101.2 146.7h.1l1.6 1.6v.1h-.2l-1.5-1.6z" fill="#0a31ff"/>
<path d="M102.8 145.6v1.2" fill="none" stroke="#0a31ff" stroke-width=".18"/>
<path d="M104.3 175.2h.2v.2l-1.6 1.6h-.2v-.2z" fill="#0a31ff"/>
<path d="M101.2 175.3h3.3" fill="none" stroke="#0a31ff" stroke-width=".18"/>
<path d="M101.2 175.2h.1l1.6 1.6v.2h-.2l-1.5-1.6z" fill="#0a31ff"/>
<path d="M102.8 174.2v1.2" fill="none" stroke="#0a31ff" stroke-width=".18"/>
<path d="M156.7 164.1h.2v.2l-1.6 1.6h-.2v-.2z" fill="#0a31ff"/>
<path d="M153.5 164.2h3.4" fill="none" stroke="#0a31ff" stroke-width=".18"/>
<path d="M153.5 164.1h.2l1.6 1.6v.2h-.2l-1.6-1.6z" fill="#0a31ff"/>
<path d="M155.2 163.1v1.2" fill="none" stroke="#0a31ff" stroke-width=".18"/>
<path d="M209.1 175.2h.2v.2l-1.6 1.6h-.2v-.2z" fill="#0a31ff"/>
<path d="M205.9 175.3h3.4" fill="none" stroke="#0a31ff" stroke-width=".18"/>
<path d="M205.9 175.2h.2l1.6 1.6v.2h-.2l-1.6-1.6z" fill="#0a31ff"/>
<path d="M207.6 174.2v1.2" fill="none" stroke="#0a31ff" stroke-width=".18"/>
<path d="M207.5 148.3l1.6-1.6h.2v.1l-1.6 1.6h-.2z" fill="#0a31ff"/>
<path d="M205.9 146.8h3.4" fill="none" stroke="#0a31ff" stroke-width=".18"/>
<path d="M205.9 146.7h.2l1.6 1.6v.1h-.2l-1.6-1.6z" fill="#0a31ff"/>
<path d="M207.6 145.6v1.2" fill="none" stroke="#0a31ff" stroke-width=".18"/>
<path d="M172.6 94.3h.2v.2l-1.6 1.5h-.2v-.1z" fill="#0a31ff"/>
<path d="M169.4 94.4h3.4" fill="none" stroke="#0a31ff" stroke-width=".18"/>
<path d="M169.4 94.3h.2l1.6 1.6v.1h-.2l-1.6-1.5z" fill="#0a31ff"/>
<path d="M171.1 93.2v1.3" fill="none" stroke="#0a31ff" stroke-width=".18"/>
<path d="M91.6 34h.2v.1l-1.6 1.6h-.2v-.2z" fill="#0a31ff"/>
<path d="M88.5 34h3.3" fill="none" stroke="#0a31ff" stroke-width=".18"/>
<path d="M88.5 34h.1l1.6 1.5v.2h-.2l-1.5-1.6z" fill="#0a31ff"/>
<path d="M90.1 32.9v1.2" fill="none" stroke="#0a31ff" stroke-width=".18"/>
<path d="M28.1 175.2h.2v.2l-1.6 1.6h-.2v-.2z" fill="#0a31ff"/>
<path d="M25 175.3h3.3" fill="none" stroke="#0a31ff" stroke-width=".18"/>
<path d="M25 175.2h.1l1.6 1.6v.2h-.2l-1.5-1.6z" fill="#0a31ff"/>
<path d="M26.6 174.2v1.2" fill="none" stroke="#0a31ff" stroke-width=".18"/>
<g fill="none" stroke="#008e00" stroke-width=".18">
<path d="M96 27.5h1.6"/>
<circle cx="95.2" cy="29.8" r=".35"/>
<circle cx="98.4" cy="29.8" r=".35"/>
</g>
<path d="M98.7 29.8h2.1" fill="none" stroke="#000" stroke-width=".18"/>
<path d="M96 27.4h.2l1.4 1.4v.2h-.1l-1.5-1.4z" fill="#008e00"/>
<path d="M97.5 27.4v1.6" fill="none" stroke="#008e00" stroke-width=".18"/>
<path d="M96 27.4h1.5v1.4z" fill="#008e00"/>
<path d="M97.1 27.8h.2v.2l-1.6 1.5h-.2v-.1z" fill="#008e00"/>
<g fill="none" stroke="#000" stroke-width=".18">
<path d="M31.3 15.5h3.4M31.3 18.7h3.4M37.7 15.5h3.3M37.7 18.7h3.3M31.3 21.9h3.4M31.3 25h3.4M31.3 28.2h3.4M31.3 31.4h3.4M37.7 21.9h3.3M37.7 25h3.3M37.7 28.2h3.3M37.7 31.4h3.3"/>
<path d="M90 29.8h1.8M90 31.2h5.5"/>
</g>
<g fill="none" stroke="#008e00" stroke-width=".18">
<path d="M34.6 13.9h3.1v19.1h-3.1zM95.4 30.2v1.1"/>
<circle cx="92.1" cy="29.8" r=".35"/>
</g>
<g fill="none" stroke="#0a31ff" stroke-width=".18">
<path d="M21.8 15.5h9.7M21.9 15.4v132M40.8 21.9h8.1M48.9 21.8v28.7M21.8 44.1h8.1M42.4 50.4h6.5M137.7 77.4h3.3M167.8 77.4h3.4M21.8 94.9h8.1M137.7 80.6h3.3M137.7 83.8h3.3M137.7 87h3.3"/>
<path d="M137.7 90.1h3.3M167.8 83.8h3.4M167.8 87h3.4M102.8 132.9v1.8M207.6 132.9v1.8M21.8 147.3h8.1M117.1 153.5v1.8M129.8 147.2v1.8M136.2 147.2v1.8M142.5 147.2v1.8M148.9 147.2v1.8M155.2 147.2v1.8"/>
<path d="M161.6 147.2v1.8M167.9 147.2v1.8M174.3 147.2v1.8M180.6 147.2v1.8M194.9 153.5v1.8M102.8 161.5v1.7M207.6 161.5v1.7"/>
</g>
<g fill="#0a31ff">
<circle cx="21.9" cy="94.9" r=".44"/>
<circle cx="21.9" cy="44.1" r=".44"/>
</g>
<path d="M20.2 18.7h11.3M20.3 18.6v131.9M20.2 47.3h9.7M20.2 98.1h9.7M20.2 150.5h9.7" fill="none" stroke="#0a31ff" stroke-width=".18"/>
<g fill="#0a31ff">
<circle cx="20.3" cy="98.1" r=".44"/>
<circle cx="20.3" cy="47.3" r=".44"/>
</g>
<path d="M18.6 21.9h12.9M18.7 21.8v131.9M18.6 50.4h11.3M18.6 101.2h11.3M18.6 153.6h11.3" fill="none" stroke="#0a31ff" stroke-width=".18"/>
<g fill="#0a31ff">
<circle cx="18.7" cy="101.2" r=".44"/>
<circle cx="18.7" cy="50.4" r=".44"/>
</g>
<path d="M40.8 25h6.6M47.3 25v125.5M42.4 47.3h5M42.4 98.1h5M42.4 150.5h5" fill="none" stroke="#0a31ff" stroke-width=".18"/>
<g fill="#0a31ff">
<circle cx="47.3" cy="98.1" r=".44"/>
<circle cx="47.3" cy="47.3" r=".44"/>
</g>
<path d="M23.4 25h8.1M23.4 34.6h22.4M23.5 25v9.7M45.7 34.5v122.4M42.4 53.6h3.4M42.4 104.4h3.4M42.4 156.8h3.4" fill="none" stroke="#0a31ff" stroke-width=".18"/>
<g fill="#0a31ff">
<circle cx="45.7" cy="104.4" r=".44"/>
<circle cx="45.7" cy="53.6" r=".44"/>
</g>
<g fill="none" stroke="#0a31ff" stroke-width=".18">
<path d="M26.5 31.4h5M26.5 28.2h5M26.6 28.1v146.3M90.1 31.1v2M26.5 66.3h3.4M167.8 90.1h3.4M167.8 80.6h1.8M169.5 80.5v9.7M171.1 90v3.4M26.5 117.1h3.4M102.8 142.4v3.4M129.7 156.8h51"/>
<path d="M136.2 156.7v.2M142.5 156.7v.2M148.9 156.7v.2M155.2 156.7v6.5M161.6 156.7v.2M167.9 156.7v.2M174.3 156.7v.2M207.6 142.4v3.4M26.5 169.5h3.4M102.8 171v3.4M207.6 171v3.4"/>
</g>
<g fill="#0a31ff">
<circle cx="155.2" cy="156.8" r=".44"/>
<circle cx="148.9" cy="156.8" r=".44"/>
<circle cx="142.5" cy="156.8" r=".44"/>
<circle cx="136.2" cy="156.8" r=".44"/>
<circle cx="161.6" cy="156.8" r=".44"/>
<circle cx="167.9" cy="156.8" r=".44"/>
<circle cx="174.3" cy="156.8" r=".44"/>
<circle cx="169.5" cy="90.1" r=".44"/>
<circle cx="26.6" cy="169.5" r=".44"/>
<circle cx="26.6" cy="117.1" r=".44"/>
<circle cx="26.6" cy="66.3" r=".44"/>
<circle cx="26.6" cy="31.4" r=".44"/>
</g>
<path d="M40.8 31.4h12.9M53.6 31.3v116.1M42.4 44.1h11.3M42.4 94.9h11.3M42.4 147.3h11.3" fill="none" stroke="#0a31ff" stroke-width=".18"/>
<g fill="#0a31ff">
<circle cx="53.6" cy="94.9" r=".44"/>
<circle cx="53.6" cy="44.1" r=".44"/>
</g>
<g fill="none" stroke="#0a31ff" stroke-width=".18">
<path d="M40.8 18.7h9.7M40.8 15.5h11.3M50.4 18.6v82.7M52 15.4v138.3M40.8 28.2h41.5M82.1 29.8h8.1M82.2 28.1v1.8M12.3 53.6h17.6M12.3 53.5v24M13.8 56.8h16.1M13.9 56.7v16.1M15.4 60h14.5"/>
<path d="M15.5 59.9v11.3M42.4 56.8h82.7M42.4 60h79.6M121.9 59.9v24M125.1 56.7v24M12.3 77.4h117.6M13.8 72.7h170.1M15.4 71.1h171.7M17 63.1h12.9M17 69.5h171.6M17.1 63.1v6.5M42.4 63.1h76.4"/>
<path d="M42.4 66.3h73.2M115.5 66.2v24M118.7 63.1v23.9M178.9 77.4h5M183.8 72.6v4.9M187 71v12.9M188.6 69.4v17.6M10.7 88.5h98.6M10.8 88.5v16M109.1 96.5h8.1M109.2 88.5v8.1M115.4 90.1h14.5"/>
<path d="M117.1 96.4v39.9M118.6 87h11.3M121.8 83.8h8.1M125 80.6h4.9M178.9 83.8h8.2M178.9 87h9.7M9.1 107.6h20.8M9.2 107.5v79.6M10.7 104.4h19.2M15.4 113.9h14.5M15.5 113.9v12.8M42.4 101.2h8.1"/>
<path d="M42.4 113.9h16.1M42.4 117.1h14.5M42.4 110.8h17.7M42.4 107.6h20.8M56.8 117v8.1M58.4 113.9v9.7M60 110.7v11.3M63.1 107.5v12.9M67.8 110.8h112.9M67.9 110.7v25.6M69.4 102.8h151M69.5 102.7v35.1"/>
<path d="M72.6 104.4h135.1M72.7 104.3v36.7M82.1 112.4h92.3M82.2 112.3v50.9M83.7 113.9h84.3M83.8 113.9v46.2M85.3 115.5h76.4M85.4 115.4v51M88.5 117.1h66.8M88.5 117v52.6M91.6 118.7h57.4M91.7 118.6v8.1"/>
<path d="M148.9 118.6v20.8M155.2 117v22.4M161.6 115.4v24M167.9 113.9v25.5M174.3 112.3v27.1M180.6 110.7v28.7M207.6 104.3v20.8M220.3 102.7v47.8M10.7 136.2h57.3M10.8 136.1v30.3M12.3 137.8h57.3M12.3 137.7v25.5"/>
<path d="M15.4 126.6h76.4M56.7 125.1h46.2M58.3 123.5h71.6M59.9 121.9h76.4M63.1 120.3h79.5M129.8 123.4v16M136.2 121.8v17.6M142.5 120.2v19.2M15.4 156.8h14.5M15.4 140.9h57.4M15.5 140.8v16.1M42.4 153.6h9.7"/>
<path d="M42.4 160h41.5M207.5 150.5h12.9M207.6 150.4v3.3M10.7 166.3h19.2M12.3 163.2h17.6M42.4 169.5h46.2M42.4 166.3h43.1M42.4 163.2h39.9M117.1 163.1v24M194.9 163.1v24M9.1 187h185.9"/>
</g>
<circle cx="117.1" cy="187" r=".44" fill="#0a31ff"/>
<path d="M12.3 110.8h17.6M12.3 110.7v19.2M71 106h124M71.1 105.9v33.5M194.9 105.9v30.4M12.3 129.8h82.7M13.8 139.3h57.4M13.9 139.3v20.8M94.9 129.7v22.4M13.8 160h16.1M94.8 152h8.1M102.8 152v1.7" fill="none" stroke="#0a31ff" stroke-width=".18"/>
<g font-size="2.1" fill="#ff2800">
<text x="128.3" y="168.4">W</text>
<text x="134.7" y="168.4">G</text>
<text x="141" y="168.4">R</text>
<text x="147.4" y="168.4">W</text>
<text x="153.7" y="168.4">G</text>
<text x="160.1" y="168.4">R</text>
<text x="166.4" y="168.4">W</text>
<text x="174.4" y="168.4">G</text>
<text x="180.7" y="168.4">R</text>
</g>
<g font-size="1.6" fill="#008e00">
<text x="31.5" y="12.4">J 2</text>
<text x="32.9" y="15.3">1</text>
<text x="38.4" y="15.3">12</text>
<text x="32.9" y="18.4">2</text>
<text x="32.9" y="21.6">3</text>
<text x="38.4" y="21.6">10</text>
<text x="38.4" y="18.4">11</text>
<text x="32.9" y="24.8">4</text>
<text x="32.9" y="28">5</text>
<text x="38.4" y="28">8</text>
<text x="38.4" y="24.8">9</text>
<text x="98.9" y="28.3">SW1</text>
<text x="32.9" y="31.1">6</text>
<text x="38.4" y="31.1">7</text>
<text x="29.9" y="41">U1</text>
<text x="29.7" y="43.5">1</text>
<text x="29.7" y="46.7">2</text>
<text x="32" y="44.7">S0</text>
<text x="32" y="47.9">S1</text>
<text x="37.3" y="47.9">CLR</text>
<text x="37.5" y="44.9">Vcc</text>
<text x="41.5" y="46.7">15</text>
<text x="41.5" y="43.5">16</text>
<text x="29.7" y="49.8">3</text>
<text x="29.7" y="53.2">4</text>
<text x="32" y="51.1">S2</text>
<text x="39.2" y="51.1">G</text>
<text x="41.5" y="49.8">14</text>
<text x="41.5" y="53">13</text>
<text x="29.7" y="56.4">5</text>
<text x="29.7" y="59.5">6</text>
<text x="31.8" y="54.2">Q0</text>
<text x="31.8" y="57.4">Q1</text>
<text x="38.4" y="57.4">Q7</text>
<text x="39.2" y="54.2">D</text>
<text x="41.5" y="59.5">11</text>
<text x="41.5" y="56.4">12</text>
<text x="29.7" y="62.7">7</text>
<text x="29.7" y="65.7">8</text>
<text x="31.8" y="60.6">Q2</text>
<text x="31.8" y="63.8">Q3</text>
<text x="38.4" y="63.8">Q5</text>
<text x="38.4" y="60.6">Q6</text>
<text x="41.5" y="62.7">10</text>
<text x="41.5" y="65.9">9</text>
<text x="32" y="67.1">GND</text>
<text x="38.4" y="66.9">Q4</text>
<text x="126.9" y="76.1">R1</text>
<text x="131" y="76.5">470Ω</text>
<text x="142.4" y="77.2">1</text>
<text x="145.8" y="76.8">L14</text>
<text x="153" y="76.5">a</text>
<text x="165.4" y="77.2">10</text>
<text x="171.4" y="76.1">R6</text>
<text x="173.8" y="76.5">470Ω</text>
<text x="126.9" y="79.3">R2</text>
<text x="126.9" y="82.5">R3</text>
<text x="131" y="79.6">470Ω</text>
<text x="131" y="82.8">470Ω</text>
<text x="142.4" y="80.3">2</text>
<text x="142.4" y="83.5">3</text>
<text x="144.7" y="78.2">a</text>
<text x="144.7" y="81.4">f</text>
<text x="148.6" y="81.2">f</text>
<text x="153" y="82.8">g</text>
<text x="157.4" y="81.2">b</text>
<text x="161" y="81.4">Com</text>
<text x="163.4" y="78.2">b</text>
<text x="165.4" y="83.5">8</text>
<text x="165.4" y="80.3">9</text>
<text x="171.4" y="82.5">R7</text>
<text x="173.8" y="82.8">470Ω</text>
<text x="126.9" y="85.6">R4</text>
<text x="126.9" y="88.8">R5</text>
<text x="131" y="86">470Ω</text>
<text x="131" y="89.2">470Ω</text>
<text x="142.4" y="86.7">4</text>
<text x="142.4" y="89.9">5</text>
<text x="144.7" y="84.6">g</text>
<text x="144.7" y="87.7">e</text>
<text x="148.6" y="87.6">e</text>
<text x="157.2" y="87.6">c</text>
<text x="161.5" y="87.7">dp+</text>
<text x="163.4" y="84.6">c</text>
<text x="165.4" y="89.9">6</text>
<text x="165.4" y="86.7">7</text>
<text x="171.4" y="85.6">R8</text>
<text x="173.8" y="86">470Ω</text>
<text x="29.7" y="94.3">1</text>
<text x="29.9" y="91.8">U2</text>
<text x="32" y="95.5">S0</text>
<text x="37.5" y="95.7">Vcc</text>
<text x="41.5" y="94.3">16</text>
<text x="144.7" y="90.9">d</text>
<text x="152.7" y="92.7">d</text>
<text x="157.2" y="91.3">dp</text>
<text x="161.7" y="90.9">dp-</text>
<text x="29.7" y="97.5">2</text>
<text x="29.7" y="100.6">3</text>
<text x="32" y="98.7">S1</text>
<text x="32" y="101.9">S2</text>
<text x="37.3" y="98.7">CLR</text>
<text x="39.2" y="101.9">G</text>
<text x="41.5" y="100.6">14</text>
<text x="41.5" y="97.5">15</text>
<text x="29.7" y="104">4</text>
<text x="29.7" y="107.2">5</text>
<text x="31.8" y="105">Q0</text>
<text x="39.2" y="105">D</text>
<text x="41.5" y="103.8">13</text>
<text x="41.5" y="107.2">12</text>
<text x="29.7" y="110.3">6</text>
<text x="29.7" y="113.5">7</text>
<text x="31.8" y="108.2">Q1</text>
<text x="31.8" y="111.4">Q2</text>
<text x="38.4" y="111.4">Q6</text>
<text x="38.4" y="108.2">Q7</text>
<text x="41.5" y="110.3">11</text>
<text x="41.5" y="113.5">10</text>
<text x="29.7" y="116.5">8</text>
<text x="31.8" y="114.6">Q3</text>
<text x="32" y="117.9">GND</text>
<text x="38.4" y="117.7">Q4</text>
<text x="38.4" y="114.6">Q5</text>
<text x="41.5" y="116.7">9</text>
<text x="105.6" y="128.1">L10</text>
<text x="210.3" y="128.1">L12</text>
<text x="101.9" y="140.3" transform="rotate(-90 101.9 140.3)">1.5KΩ</text>
<text x="109.8" y="138.4">L15</text>
<text x="115.8" y="139.1">1</text>
<text x="131" y="142.1">L1</text>
<text x="137.3" y="142.1">L2</text>
<text x="143.7" y="142.1">L3</text>
<text x="150" y="142.1">L4</text>
<text x="156.4" y="142.1">L5</text>
<text x="162.7" y="142.1">L6</text>
<text x="169.1" y="142.1">L7</text>
<text x="175.4" y="142.1">L8</text>
<text x="181.8" y="142.1">L9</text>
<text x="187.6" y="138.4">L16</text>
<text x="193.6" y="139.1">1</text>
<text x="203.1" y="142.8">R22</text>
<text x="206.6" y="140.3" transform="rotate(-90 206.6 140.3)">1.5KΩ</text>
<text x="29.7" y="146.7">1</text>
<text x="29.7" y="149.8">2</text>
<text x="29.9" y="144.2">U3</text>
<text x="32" y="147.9">S0</text>
<text x="37.5" y="148.1">Vcc</text>
<text x="41.5" y="149.8">15</text>
<text x="41.5" y="146.7">16</text>
<text x="98.3" y="144.4">R20</text>
<text x="29.7" y="153">3</text>
<text x="32" y="151.1">S1</text>
<text x="32" y="154.2">S2</text>
<text x="37.3" y="151.1">CLR</text>
<text x="39.2" y="154.2">G</text>
<text x="41.5" y="153">14</text>
<text x="115.8" y="152.3">2</text>
<text x="128.8" y="154.6" transform="rotate(-90 128.8 154.6)">4.7KΩ</text>
<text x="135.2" y="154.6" transform="rotate(-90 135.2 154.6)">4.7KΩ</text>
<text x="141.5" y="154.1" transform="rotate(-90 141.5 154.1)">470Ω</text>
<text x="147.9" y="154.6" transform="rotate(-90 147.9 154.6)">4.7KΩ</text>
<text x="154.2" y="154.6" transform="rotate(-90 154.2 154.6)">4.7KΩ</text>
<text x="160.6" y="154.1" transform="rotate(-90 160.6 154.1)">470Ω</text>
<text x="166.9" y="154.6" transform="rotate(-90 166.9 154.6)">4.7KΩ</text>
<text x="173.3" y="154.6" transform="rotate(-90 173.3 154.6)">4.7KΩ</text>
<text x="179.6" y="154.1" transform="rotate(-90 179.6 154.1)">470Ω</text>
<text x="193.6" y="152.3">2</text>
<text x="29.7" y="156.4">4</text>
<text x="29.7" y="159.5">5</text>
<text x="31.8" y="157.4">Q0</text>
<text x="31.8" y="160.6">Q1</text>
<text x="38.4" y="160.6">Q7</text>
<text x="39.2" y="157.4">D</text>
<text x="41.5" y="156.2">13</text>
<text x="41.5" y="159.5">12</text>
<text x="105.6" y="156.7">L11</text>
<text x="116.1" y="160.4" transform="rotate(-90 116.1 160.4)">470Ω</text>
<text x="128.5" y="161.3" transform="rotate(-90 128.5 161.3)">R9</text>
<text x="134.8" y="161.3" transform="rotate(-90 134.8 161.3)">R10</text>
<text x="141.2" y="161.3" transform="rotate(-90 141.2 161.3)">R11</text>
<text x="147.5" y="161.3" transform="rotate(-90 147.5 161.3)">R12</text>
<text x="153.9" y="161.3" transform="rotate(-90 153.9 161.3)">R13</text>
<text x="160.2" y="161.3" transform="rotate(-90 160.2 161.3)">R14</text>
<text x="166.6" y="161.3" transform="rotate(-90 166.6 161.3)">R15</text>
<text x="172.9" y="161.3" transform="rotate(-90 172.9 161.3)">R16</text>
<text x="179.3" y="161.3" transform="rotate(-90 179.3 161.3)">R17</text>
<text x="193.9" y="160.4" transform="rotate(-90 193.9 160.4)">470Ω</text>
<text x="210.3" y="156.7">L13</text>
<text x="29.7" y="162.7">6</text>
<text x="29.7" y="165.9">7</text>
<text x="31.8" y="163.8">Q2</text>
<text x="31.8" y="166.9">Q3</text>
<text x="38.4" y="166.9">Q5</text>
<text x="38.4" y="163.8">Q6</text>
<text x="41.5" y="162.7">11</text>
<text x="41.5" y="165.9">10</text>
<text x="112.6" y="163.4">R18</text>
<text x="190.4" y="163.4">R19</text>
<text x="29.7" y="168.9">8</text>
<text x="32" y="170.3">GND</text>
<text x="38.4" y="170.1">Q4</text>
<text x="41.5" y="169.1">9</text>
<text x="98.3" y="172.9">R21</text>
<text x="101.9" y="168.9" transform="rotate(-90 101.9 168.9)">1.5KΩ</text>
<text x="203.1" y="171.4">R23</text>
<text x="206.6" y="168.9" transform="rotate(-90 206.6 168.9)">1.5KΩ</text>
</g>
<g font-size="1.6" fill="#ff2800">
<text x="141" y="14">Lights</text>
<text x="141" y="17.2">White (Owned and Occupied)</text>
<text x="165" y="17.2">L1 15, L4 13, L7 27</text>
<text x="202.9" y="15.6">Outputs by Number</text>
<text x="141" y="20.4">Green (Owned)</text>
<text x="141" y="23.5">Red (Occupied)</text>
<text x="164.5" y="20.4">L2 16, L5 24, L8 26</text>
<text x="164.6" y="23.5">L3 17, L6 25, L9 23</text>
<text x="202.9" y="18.8">00 L12 A</text>
<text x="202.9" y="22">01 L16 A</text>
<text x="231.5" y="20.4">Wht LED DK CMD204UWC-ND</text>
<text x="231.5" y="23.5">Grn LED DK 67-1754-ND</text>
<text x="141" y="26.7">L15 AK</text>
<text x="141" y="29.9">L15 KA</text>
<text x="148.3" y="29.9">10*, 11,</text>
<text x="148.5" y="26.7">10, 11*,</text>
<text x="156.4" y="29.9">01</text>
<text x="156.8" y="26.7">01*</text>
<text x="202.9" y="25.1">02 L13 A</text>
<text x="202.9" y="28.3">03 L9 A Red</text>
<text x="231.5" y="29.9">Yel LED DK 67-1076-ND</text>
<text x="231.5" y="26.7">Red LED DK 67-1647-ND</text>
<text x="141" y="33.1">L16 AK</text>
<text x="149.2" y="33.1">10*, 11*, 01</text>
<text x="202.9" y="34.7">05 L6 A Red</text>
<text x="202.9" y="31.5">04 L5 A Grn</text>
<text x="231.5" y="33.1">R/G LED DK 160-1058-ND</text>
<text x="141" y="36.2">L16 KA</text>
<text x="149" y="36.2">10, 11, 01*</text>
<text x="202.9" y="41">07 L7 A Wht</text>
<text x="202.9" y="37.8">06 L8 A Grn</text>
<text x="231.5" y="36.2">SW1 DK 432-1191-ND</text>
<text x="231.5" y="39.4">12 Pos Conn DK WM1412-ND</text>
<text x="141" y="42.6">Recommender Resistors</text>
<text x="141" y="45.8">R1, R4, R7</text>
<text x="152.1" y="45.8">4.7KΩ</text>
<text x="202.9" y="45.8">10 L15 A</text>
<text x="231.5" y="42.6">5 Pos Hdr DK S2101-05-ND</text>
<text x="231.5" y="45.8">7 Seg DK P513-ND</text>
<text x="56.9" y="50.5">J2-10</text>
<text x="141" y="48.9">R2, R5, R8</text>
<text x="141" y="52.1">R3, R6, R9</text>
<text x="152.1" y="48.9">220Ω</text>
<text x="152.1" y="52.1">470Ω</text>
<text x="202.9" y="48.9">11 L15, L16 K</text>
<text x="202.9" y="52.1">12 L11 A</text>
<text x="231.5" y="48.9">12 Pos Hdr S2208-06</text>
<text x="141" y="55.3">R10, R11, R12, R13</text>
<text x="141" y="58.5">R15, R16</text>
<text x="151.9" y="58.5">470Ω</text>
<text x="159.1" y="55.3">1.5KΩ</text>
<text x="202.9" y="58.5">14 L10 A</text>
<text x="202.9" y="55.3">13 L4 A Wht</text>
<text x="141" y="61.6">R17..R24</text>
<text x="151.7" y="61.6">1KΩ</text>
<text x="202.9" y="61.6">15 L1 A Wht</text>
<text x="202.9" y="64.8">16 L2 A Grn</text>
<text x="202.9" y="68">17 L3 A Red</text>
<text x="137.8" y="77">20</text>
<text x="169.6" y="77.2">21</text>
<text x="202.9" y="72.8">20 Segment A</text>
<text x="202.9" y="75.9">21 Segment B</text>
<text x="137.8" y="80.2">27</text>
<text x="137.8" y="83.3">26</text>
<text x="180.7" y="83.3">22</text>
<text x="202.9" y="79.1">22 Segment C</text>
<text x="202.9" y="82.3">23 DP</text>
<text x="137.8" y="86.5">25</text>
<text x="137.8" y="89.7">24</text>
<text x="180.7" y="86.5">23</text>
<text x="202.9" y="85.5">24 Segment D</text>
<text x="202.9" y="88.6">25 Segment E</text>
<text x="202.9" y="91.8">26 Segment G</text>
<text x="202.9" y="95">27 Segment F</text>
<text x="55.3" y="101.3">J2-11</text>
<text x="209.3" y="123.6">20</text>
<text x="210.9" y="120.4">U3-4</text>
<text x="104.5" y="126.4">14</text>
<text x="107.7" y="131.5">U2-9</text>
<text x="118.8" y="134.7">10</text>
<text x="130.4" y="137.8">15</text>
<text x="136.8" y="137.8">16</text>
<text x="143.1" y="137.8">17</text>
<text x="149.5" y="137.8">13</text>
<text x="155.8" y="137.8">04</text>
<text x="162.2" y="137.8">05</text>
<text x="168.5" y="137.8">07</text>
<text x="174.9" y="137.8">06</text>
<text x="181.2" y="137.8">03</text>
<text x="196.6" y="134.7">01</text>
<text x="55.3" y="153.7">J2-12</text>
<text x="104.5" y="153.7">12</text>
<text x="209.3" y="153.7">22</text>
<text x="222" y="152.1">U3-6</text>
<text x="107.7" y="160.1">U2-6</text>
<text x="118.8" y="164.8">11</text>
<text x="196.6" y="164.8">11</text>
<text x="225.2" y="193.4">3-10-05</text>
<text x="234.7" y="193.4">Oxford V.U.E., Inc.</text>
<text x="225.2" y="198.2">DMF</text>
<text x="242.6" y="198.7">Panel Module</text>
</g>
</svg>
